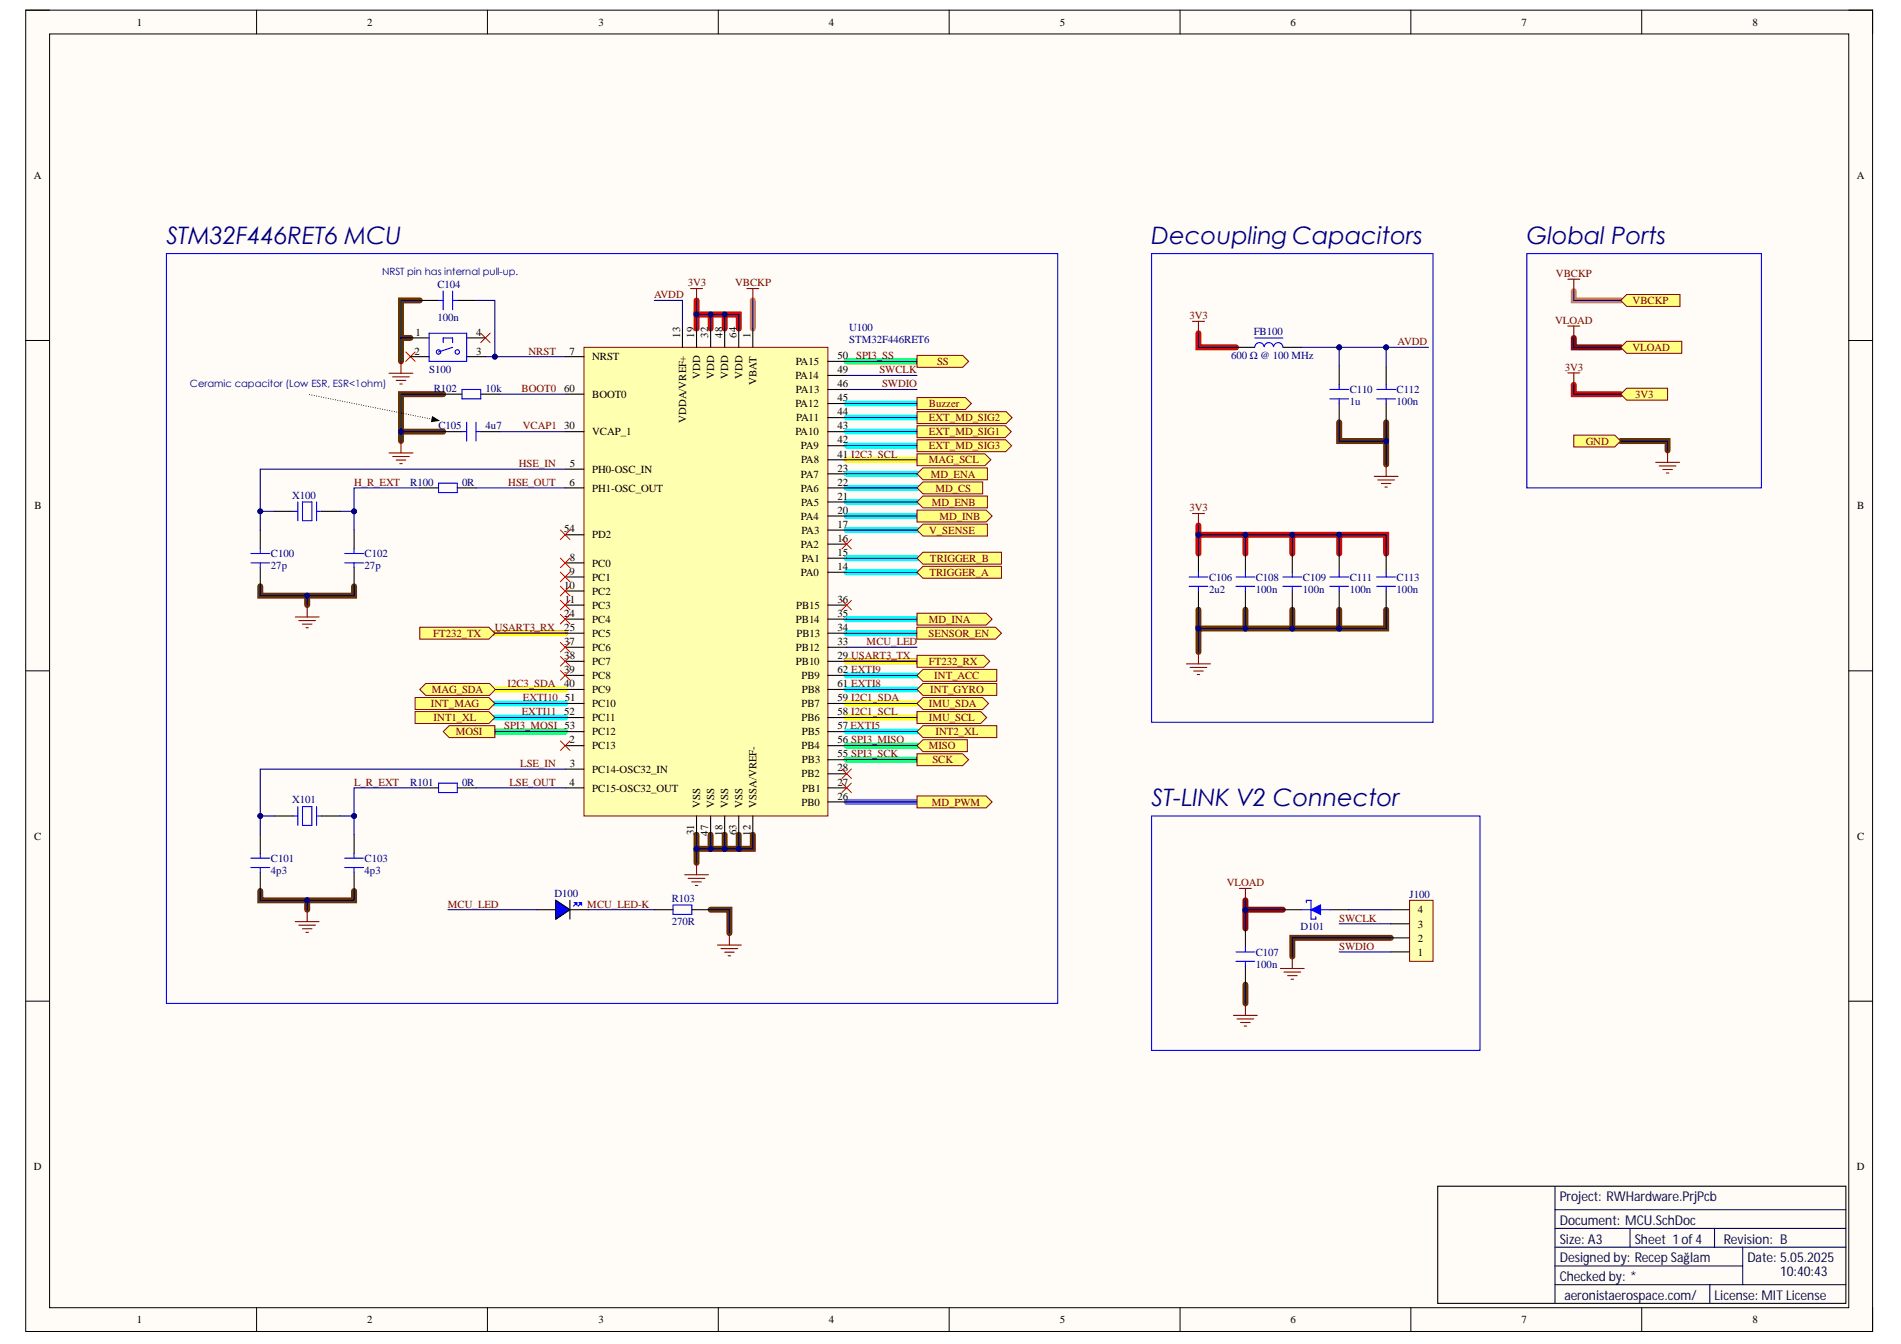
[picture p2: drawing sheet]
<svg xmlns="http://www.w3.org/2000/svg" width="297mm" height="210mm" viewBox="0 0 297 210" stroke-linecap="round" stroke-linejoin="round" font-family="sans-serif">
<path d="M4 1.6h288.6v206.4h-288.6z" fill-rule="evenodd" fill="#fffcf8"/>
<path d="M4 1.6h288.6v206.4h-288.6z" fill="none" stroke="#000" stroke-width=".16"/>
<path d="M7.7 5.3h281.2v198.9h-281.2z" fill-rule="evenodd" fill="#fffcf8"/>
<g fill="none" stroke="#000" stroke-width=".16">
<path d="M4 1.6h3.7M7.7 5.3h281.2v198.9h-281.2zM40.1 1.6v3.7M76.2 1.6v3.7M112.2 1.6v3.7M148.3 1.6v3.7M184.4 1.6v3.7M220.5 1.6v3.7M256.5 1.6v3.7M288.9 1.6h3.7v3.7M4 53.2h3.7M288.9 53.2h3.7"/>
<path d="M4 104.8h3.7M288.9 104.8h3.7M4 156.4h3.7M288.9 156.4h3.7M40.1 204.2v3.8M76.2 204.2v3.8M112.2 204.2v3.8M148.3 204.2v3.8M184.4 204.2v3.8M220.5 204.2v3.8M256.5 204.2v3.8M292.6 204.2v3.8"/>
</g>
<path d="M108.8 51.3v-2.2h6.6v2.2M108.8 46.9v2.2M111 49.1v2.2M113.2 49.1v2.2M187.3 52.1v2.1h5.8M245.9 60.1v1.5h7.3M187.3 86.5v-3h29.3v3M187.3 82.1v1.4M194.6 83.5v3M201.9 83.5v3M209.3 83.5v3" fill="none" stroke="#c00" stroke-width=".93"/>
<g fill="none" stroke="#633300" stroke-width=".93">
<path d="M62.7 52.8v3.6M65.6 46.9h-2.9v5.9h1.4M69.3 61.6h-6.6v5.8M69.3 67.4h-6.6v1.5M209.3 66v2.9h7.3M216.6 66v6.5M253.2 68.9h7.4v1.5M40.7 91.6v1.4h14.6v-1.4M48 93v1.5M187.3 95.2v3M194.6 95.2v3M201.9 95.2v3"/>
<path d="M209.3 95.2v3M216.6 95.2v3h-29.3v3.6M40.7 139.2v1.4h14.6v-1.4M108.8 130.4v2.2h6.6v-2.2M108.8 132.6v2.2M111 130.4v2.2M113.2 130.4v2.2M117.6 130.4v2.2h-2.2M48 140.6v1.5M111 142.1h3v3.6M194.6 153.8v2.9M217.3 146.5h-15.4v2.9"/>
</g>
<path d="M132.3 71.8h11M77.4 107.7h10.9M132.3 112.1h11M132.3 109.9h11" fill="none" stroke="#ff0" stroke-width=".93"/>
<path d="M117.6 46.9v4.4M245.9 45.5v1.4h7.3" fill="none" stroke="#e06666" stroke-width=".93"/>
<g fill="none" stroke="#0ff" stroke-width=".93">
<path d="M132.3 78.4h11M132.3 76.2h11M132.3 74h11M132.3 69.6h11M132.3 63h11M132.3 65.2h11M132.3 67.4h11M132.3 96.7h11M132.3 89.4h11M132.3 87.2h11M132.3 80.6h11M132.3 98.9h11"/>
<path d="M132.3 82.8h11M77.3 112.1h11M77.3 109.9h11M132.3 105.5h11M132.3 107.7h11M132.3 114.3h11"/>
</g>
<path d="M245.9 52.8v1.4h7.3M194.6 140.6v1.5h5.9M194.6 142.1v2.9" fill="none" stroke="#900" stroke-width=".93"/>
<path d="M77.3 98.9h11M132.3 103.3h11" fill="none" stroke="#f90" stroke-width=".93"/>
<path d="M132.3 56.4h11M77.3 114.3h11M132.3 116.5h11M132.3 118.7h11" fill="none" stroke="#0f0" stroke-width=".93"/>
<path d="M132.3 125.2h11" fill="none" stroke="#4a86e8" stroke-width=".93"/>
<path d="M91.2 54.2h38.2v73.2h-38.2z" fill-rule="evenodd" fill="#ffffb0"/>
<path d="M91.2 54.2h38.2v73.2h-38.2z" fill="none" stroke="#800000" stroke-width=".16"/>
<g fill="none" stroke="#000" stroke-width=".17">
<path d="M88.3 55.7h2.9M106.6 51.3v2.9M108.8 51.3v2.9M111 51.3v2.9M113.2 51.3v2.9M115.4 51.3v2.9M117.6 51.3v2.9M129.4 58.6h2.9M129.4 56.4h2.9M88.3 73.3h2.9M88.3 76.2h2.9M88.3 67.4h2.9"/>
<path d="M88.3 61.6h2.9M129.4 76.2h2.9M129.4 78.4h2.9M129.4 74h2.9M129.4 67.4h2.9M129.4 71.8h2.9M129.4 69.6h2.9M129.4 65.2h2.9M129.4 63h2.9M129.4 60.8h2.9M88.3 87.9h2.9M88.3 90.1h2.9"/>
<path d="M88.3 92.3h2.9M88.3 94.5h2.9M88.3 96.7h2.9M88.3 98.9h2.9M88.3 83.5h2.9M129.4 94.5h2.9M129.4 89.4h2.9M129.4 87.2h2.9M129.4 85h2.9M129.4 82.8h2.9M129.4 80.6h2.9M129.4 96.7h2.9"/>
<path d="M129.4 98.9h2.9M88.3 116.5h2.9M88.3 103.3h2.9M88.3 101.1h2.9M88.3 105.5h2.9M88.3 107.7h2.9M88.3 109.9h2.9M88.3 112.1h2.9M88.3 114.3h2.9M129.4 116.5h2.9M129.4 103.3h2.9M129.4 101.1h2.9"/>
<path d="M129.4 105.5h2.9M129.4 107.7h2.9M129.4 109.9h2.9M129.4 112.1h2.9M129.4 114.3h2.9M129.4 118.7h2.9M88.3 120.1h2.9M88.3 123h2.9M108.8 127.4v3M111 127.4v3M113.2 127.4v3M115.4 127.4v3"/>
<path d="M117.6 127.4v3M129.4 123h2.9M129.4 125.2h2.9M129.4 120.8h2.9M83.9 142.1h2.9M89 140.6v2.9"/>
</g>
<g fill="none" stroke="#800000" stroke-width=".17">
<path d="M60.8 58.3h3.7M61.4 58.9h2.6M61.9 59.4h1.5M62.5 60h.3M62.7 56.4v1.9M107.9 45.1h1.9M108.8 45.1v1.8M186.3 50.2h1.9M187.3 50.2v1.9M60.8 70.7h3.7M61.4 71.3h2.6M61.9 71.9h1.5"/>
<path d="M62.5 72.4h.3M62.7 68.9v1.8M46.1 96.4h3.8M46.7 96.9h2.6M47.3 97.5h1.4M47.8 98h.4M48 94.5v1.9M186.3 80.2h1.9M187.3 80.2v1.9M185.4 103.7h3.7M186 104.2h2.6M186.5 104.8h1.5"/>
<path d="M187.1 105.3h.4M187.3 101.8v1.9M107 136.6h3.7M107.5 137.2h2.6M108.1 137.7h1.5M108.7 138.3h.3M108.8 134.8v1.8"/>
</g>
<path d="M63.4 55l1.5 1.4M64.9 55l-1.5 1.4M75.1 52l1.5 1.5M76.6 52l-1.5 1.5" fill="none" stroke="#f00" stroke-width=".16"/>
<path d="M179.9 39.6h44v73.2h-44z" fill="none" stroke="#00f" stroke-width=".17"/>
<path d="M86.8 140.6l2.2 1.5-2.2 1.4z" fill="#00f"/>
<path d="M86.8 140.6l2.2 1.5-2.2 1.4z" fill="none" stroke="#00f" stroke-width=".17"/>
<path d="M86.8 140.6l2.2 1.5-2.2 1.4zM89 142.1h3" fill="none" stroke="#000" stroke-width=".17"/>
<path d="M89.8 141h.4v.3z" fill="#00f"/>
<path d="M89.8 141h.4v.3zM90 141.2l-.4 .3" fill="none" stroke="#00f" stroke-width=".17"/>
<path d="M90.5 141h.4v.3z" fill="#00f"/>
<g fill="none" stroke="#00f" stroke-width=".17">
<path d="M26 39.6h139.3v117.1h-139.3zM67.1 52h5.8v4.4h-5.8zM68.9 55a.35 .35 0 0 0-.5-.4 .35 .35 0 0 0-.1 .6 .35 .35 0 0 0 .6-.1M69.3 53.5v-.7h1.4v.7M70.7 54.2l-2.2 .8M71.8 55a.35 .35 0 0 0-.4-.4 .35 .35 0 0 0-.2 .6 .35 .35 0 0 0 .6-.1M45.8 79.9h.7M46.5 78.4v2.9M47.3 78.4h1.4v2.9h-1.4zM49.5 79.9h.7M49.5 78.4v2.9M72.2 67.4h.7"/>
<path d="M72.9 66v2.9M74.4 66v2.9M74.4 67.4h.7M207.8 62.3h2.9M207.8 60.8h2.9M209.3 60.1v.7M209.3 62.3v.7M185.8 91.6h2.9M185.8 90.1h2.9M187.3 89.4v.7M187.3 91.6v.7M45.8 127.4h.7"/>
<path d="M46.5 126v2.9M47.3 126h1.4v2.9h-1.4zM49.5 126v2.9M49.5 127.4h.7M179.9 127.4h51.3v36.6h-51.3zM90.5 141h.4v.3zM90.7 141.2l-.4 .3"/>
</g>
<g fill="none" stroke="#800000" stroke-width=".17">
<path d="M116.7 45.1h1.9M117.6 45.1v1.8M214.7 74.4h3.8M215.3 75h2.6M215.8 75.5h1.5M216.4 76.1h.4M216.6 72.5v1.9M193.7 138.8h1.8M194.6 138.8v1.8M46.1 143.9h3.8M46.7 144.5h2.6M47.3 145.1h1.4"/>
<path d="M47.8 145.6h.4M48 142.1v1.8M112.1 147.6h3.7M112.7 148.2h2.6M113.2 148.7h1.5M113.8 149.3h.4M114 145.7v1.9M192.7 158.6h3.8M193.3 159.1h2.6M193.9 159.7h1.4M194.6 156.7v1.9M194.4 160.3h.4"/>
</g>
<g fill="none" stroke="#000" stroke-width=".17">
<path d="M64.1 52.8h3M64.1 55.7h3M72.9 52.8h3M72.9 55.7h3M209.3 57.2v2.9M42.9 79.9h2.9M48.4 61.6h.1M48.7 61.7h.1M49.1 61.8h.1M49.5 61.9h.1M49.8 61.9h.1M50.2 79.9h2.9"/>
<path d="M50.2 62h.1M50.6 62.1h.1M50.9 62.1h.1M51.3 62.2h.1M51.7 62.3h.1M52 62.4h.1M52.4 62.4h.1M52.8 62.5h.1M53.1 62.6h.1M53.5 62.7h.1M53.9 62.7h.1M54.3 62.8h.1"/>
<path d="M54.6 62.9h.1M55 63h.1M55.4 63h.1M55.7 63.1h.1M56.1 63.2h.1M56.5 63.3h.1M56.8 63.3h.1M57.2 63.4h.1M57.6 63.5h.1M57.9 63.6h.1M58.3 63.6h.1M58.7 63.7h.1"/>
<path d="M59 63.8h.1M59.4 63.8h.1M59.8 63.9h.1M60.1 64h.1M60.5 64.1h.1M60.9 64.1h.1M61.2 64.2h.1M61.6 64.3h.1M62 64.4h.1M62.3 64.4h.1M62.7 64.5h.1M63.1 64.6h.1"/>
<path d="M63.5 64.7h.1M63.8 64.7h.1M64.2 64.8h.1M64.6 64.9h.1M64.9 65h.1M65.3 65h.1M65.7 65.1h.1M66 65.2h.1M66.4 65.2h.1M66.8 65.3h.1M67.1 65.4h.1M67.5 65.5h.1"/>
<path d="M67.6 65.1l.9 .6-1.1 .1zM67.9 65.5h.1M68.2 65.6h.1M69.3 67.4h2.9M75.1 67.4h3M209.3 63v3M187.3 86.5v2.9M187.3 92.3v2.9M42.9 127.4h2.9M50.2 127.4h2.9"/>
</g>
<path d="M67.6 65.1l.9 .6-1.1 .1z" fill="#000"/>
<path d="M220.3 140.6h3.6v9.5h-3.6z" fill-rule="evenodd" fill="#ffffb0"/>
<path d="M220.3 140.6h3.6v9.5h-3.6z" fill="none" stroke="#800000" stroke-width=".16"/>
<path d="M217.3 148.7h3M217.3 146.5h3M217.3 144.3h3M217.3 142.1h3" fill="none" stroke="#000" stroke-width=".17"/>
<path d="M245 58.2h1.8M245.9 58.2v1.9" fill="none" stroke="#800000" stroke-width=".17"/>
<path d="M253.2 61.6l1-1h6.4v1.9h-6.4z" fill-rule="evenodd" fill="#ffff80"/>
<path d="M253.2 61.6l1-1h6.4v1.9h-6.4z" fill="none" stroke="#800000" stroke-width=".16"/>
<path d="M245.9 68h6.4l.9 .9-.9 .9h-6.4z" fill-rule="evenodd" fill="#ffff80"/>
<path d="M245.9 68h6.4l.9 .9-.9 .9h-6.4z" fill="none" stroke="#800000" stroke-width=".16"/>
<path d="M258.7 72.2h3.7M259.3 72.8h2.6M259.8 73.3h1.5M260.4 73.9h.4M260.6 70.4v1.8" fill="none" stroke="#800000" stroke-width=".17"/>
<path d="M143.3 55.5h7.1l.9 .9-.9 1h-7.1z" fill-rule="evenodd" fill="#ffff80"/>
<path d="M143.3 55.5h7.1l.9 .9-.9 1h-7.1z" fill="none" stroke="#800000" stroke-width=".16"/>
<path d="M143.3 117.7h7.1l.9 1-.9 .9h-7.1z" fill-rule="evenodd" fill="#ffff80"/>
<path d="M143.3 117.7h7.1l.9 1-.9 .9h-7.1z" fill="none" stroke="#800000" stroke-width=".16"/>
<path d="M143.3 70.9h10.6l.9 .9-.9 .9h-10.6z" fill-rule="evenodd" fill="#ffff80"/>
<path d="M143.3 70.9h10.6l.9 .9-.9 .9h-10.6z" fill="none" stroke="#800000" stroke-width=".16"/>
<path d="M143.3 102.4h10.4l1 .9-1 .9h-10.4z" fill-rule="evenodd" fill="#ffff80"/>
<path d="M143.3 102.4h10.4l1 .9-1 .9h-10.4z" fill="none" stroke="#800000" stroke-width=".16"/>
<path d="M65.6 98h10.8l.9 .9-.9 .9h-10.8z" fill-rule="evenodd" fill="#ffff80"/>
<path d="M65.6 98h10.8l.9 .9-.9 .9h-10.8z" fill="none" stroke="#800000" stroke-width=".16"/>
<path d="M245 43.6h1.8M245.9 43.6v1.9" fill="none" stroke="#800000" stroke-width=".17"/>
<path d="M253.2 46.9l1-.9h8.3v1.9h-8.3z" fill-rule="evenodd" fill="#ffff80"/>
<path d="M253.2 46.9l1-.9h8.3v1.9h-8.3z" fill="none" stroke="#800000" stroke-width=".16"/>
<path d="M143.3 109.9l.9-1h9.3l1 1-1 .9h-9.3z" fill-rule="evenodd" fill="#ffff80"/>
<path d="M143.3 109.9l.9-1h9.3l1 1-1 .9h-9.3z" fill="none" stroke="#800000" stroke-width=".16"/>
<path d="M143.3 111.1h9.9l1 1-1 .9h-9.9z" fill-rule="evenodd" fill="#ffff80"/>
<path d="M143.3 111.1h9.9l1 1-1 .9h-9.9z" fill="none" stroke="#800000" stroke-width=".16"/>
<path d="M144.2 106.7h11.5v1.9h-11.5l-.9-.9z" fill-rule="evenodd" fill="#ffff80"/>
<path d="M144.2 106.7h11.5v1.9h-11.5l-.9-.9z" fill="none" stroke="#800000" stroke-width=".16"/>
<path d="M144.2 104.5h11.5v1.9h-11.5l-.9-.9z" fill-rule="evenodd" fill="#ffff80"/>
<path d="M144.2 104.5h11.5v1.9h-11.5l-.9-.9z" fill="none" stroke="#800000" stroke-width=".16"/>
<path d="M64.9 108.9h11.5l.9 1-.9 .9h-11.5z" fill-rule="evenodd" fill="#ffff80"/>
<path d="M64.9 108.9h11.5l.9 1-.9 .9h-11.5z" fill="none" stroke="#800000" stroke-width=".16"/>
<path d="M66.5 106.7h10l.9 1-.9 .9h-10l-.9-.9z" fill-rule="evenodd" fill="#ffff80"/>
<path d="M66.5 106.7h10l.9 1-.9 .9h-10l-.9-.9z" fill="none" stroke="#800000" stroke-width=".16"/>
<path d="M143.3 87.2l.9-.9h12.3v1.8h-12.3z" fill-rule="evenodd" fill="#ffff80"/>
<path d="M143.3 87.2l.9-.9h12.3v1.8h-12.3z" fill="none" stroke="#800000" stroke-width=".16"/>
<path d="M200.5 142.1h2.9M207.8 142.1h2.9" fill="none" stroke="#000" stroke-width=".17"/>
<path d="M203.4 142.1h1.5M204.1 141v-.4h.8v2.9h.7v-.3M206.3 142.1h1.5" fill="none" stroke="#00f" stroke-width=".17"/>
<path d="M204.8 142.1l1.5-.8v1.5z" fill="#00f"/>
<g fill="none" stroke="#00f" stroke-width=".17">
<path d="M238.6 39.6h36.6v36.6h-36.6zM68.5 46.9h.8M69.3 45.5v2.9M70.7 45.5v2.9M70.7 46.9h.8M196.1 52.8h4.4M196.1 54.1a.73 .73 0 0 1 .7-.6 .73 .73 0 0 1 .7 .6M197.5 54.1a.73 .73 0 0 1 .8-.6 .73 .73 0 0 1 .7 .6 .74 .74 0 0 1 .7-.6 .74 .74 0 0 1 .8 .6M68.5 75.5h3v1.4h-3zM72.2 60.8h2.9v1.5h-2.9zM215.1 62.3h3M215.1 60.8h3"/>
<path d="M216.6 60.1v.7M216.6 62.3v.7M39.2 87.9h2.9M39.2 86.4h2.9M40.7 85.7v.7M40.7 87.9v.7M53.9 87.9h2.9M53.9 86.4h2.9M55.3 85.7v.7M55.3 87.9v.7M193.1 91.6h3M193.1 90.1h3"/>
<path d="M194.6 89.4v.7M194.6 91.6v.7M200.5 91.6h2.9M200.5 90.1h2.9M201.9 89.4v.7M201.9 91.6v.7M207.8 91.6h2.9M207.8 90.1h2.9M209.3 89.4v.7M209.3 91.6v.7M215.1 91.6h3M215.1 90.1h3"/>
<path d="M216.6 89.4v.7M216.6 91.6v.7M39.2 135.5h2.9M39.2 134h2.9M40.7 133.3v.7M40.7 135.5v.7M53.9 135.5h2.9M53.9 134h2.9M55.3 133.3v.7M55.3 135.5v.7M68.5 122.3h3v1.5h-3zM105.2 141.3h2.9v1.5h-2.9z"/>
<path d="M193.1 150.1h3M193.1 148.7h3M194.6 147.9v.8M194.6 150.1v.8M204.8 142.1l1.5-.8v1.5z"/>
</g>
<g fill="none" stroke="#000" stroke-width=".17">
<path d="M65.6 46.9h2.9M71.5 46.9h2.9M193.1 54.2h3M200.5 54.2h2.9M216.6 57.2v2.9M65.6 76.2h2.9M69.3 61.6h2.9M71.5 76.2h2.9M75.1 61.6h3M216.6 63v3M40.7 82.8v2.9M40.7 88.6v3"/>
<path d="M55.3 82.8v2.9M55.3 88.6v3M194.6 86.5v2.9M194.6 92.3v2.9M201.9 86.5v2.9M201.9 92.3v2.9M209.3 86.5v2.9M209.3 92.3v2.9M216.6 86.5v2.9M216.6 92.3v2.9M40.7 130.4v2.9M40.7 136.2v3"/>
<path d="M55.3 130.4v2.9M55.3 136.2v3M65.6 123h2.9M71.5 123h2.9M102.2 142.1h3M108.1 142.1h2.9M194.6 145v2.9M194.6 150.9v2.9M224.6 185.3h63.8v18.3h-63.8z"/>
</g>
<path d="M243 185.3v18.3M243 188.9h45.4M243 191.9h45.4M243 194.8h45.4M243 197.7h29.3M254.7 191.9v2.9M267.9 191.9v2.9M272.3 194.8v5.8M243 200.6h45.4M267.2 200.6v3" fill="none" stroke="#030d42" stroke-width=".17"/>
<path d="M200.1 151.3h3.7M200.6 151.8h2.6M201.2 152.4h1.5M201.7 152.9h.4M201.9 149.4v1.9" fill="none" stroke="#800000" stroke-width=".17"/>
<path d="M143.3 95.8h10.8l.9 .9-.9 .9h-10.8z" fill-rule="evenodd" fill="#ffff80"/>
<path d="M143.3 95.8h10.8l.9 .9-.9 .9h-10.8z" fill="none" stroke="#800000" stroke-width=".16"/>
<path d="M143.3 89.4l.9-1h12.3v1.9h-12.3z" fill-rule="evenodd" fill="#ffff80"/>
<path d="M143.3 89.4l.9-1h12.3v1.9h-12.3z" fill="none" stroke="#800000" stroke-width=".16"/>
<path d="M245 50.9h1.8M245.9 50.9v1.9" fill="none" stroke="#800000" stroke-width=".17"/>
<path d="M254.2 53.3h8.6v1.9h-8.6l-1-1z" fill-rule="evenodd" fill="#ffff80"/>
<path d="M254.2 53.3h8.6v1.9h-8.6l-1-1z" fill="none" stroke="#800000" stroke-width=".16"/>
<path d="M143.3 116.5l.9-1h6.9v1.9h-6.9z" fill-rule="evenodd" fill="#ffff80"/>
<path d="M143.3 116.5l.9-1h6.9v1.9h-6.9z" fill="none" stroke="#800000" stroke-width=".16"/>
<path d="M69.3 114.3l.9-1h7.1v1.9h-7.1z" fill-rule="evenodd" fill="#ffff80"/>
<path d="M69.3 114.3l.9-1h7.1v1.9h-7.1z" fill="none" stroke="#800000" stroke-width=".16"/>
<path d="M143.3 74l.9-.9h10.1v1.8h-10.1z" fill-rule="evenodd" fill="#ffff80"/>
<path d="M143.3 74l.9-.9h10.1v1.8h-10.1z" fill="none" stroke="#800000" stroke-width=".16"/>
<path d="M143.3 78.4l.9-.9h10.1v1.8h-10.1z" fill-rule="evenodd" fill="#ffff80"/>
<path d="M143.3 78.4l.9-.9h10.1v1.8h-10.1z" fill="none" stroke="#800000" stroke-width=".16"/>
<path d="M143.3 124.3h10.8l.9 .9-.9 1h-10.8z" fill-rule="evenodd" fill="#ffff80"/>
<path d="M143.3 124.3h10.8l.9 .9-.9 1h-10.8z" fill="none" stroke="#800000" stroke-width=".16"/>
<path d="M143.3 79.7h10.8l.9 .9-.9 .9h-10.8z" fill-rule="evenodd" fill="#ffff80"/>
<path d="M143.3 79.7h10.8l.9 .9-.9 .9h-10.8z" fill="none" stroke="#800000" stroke-width=".16"/>
<path d="M143.3 76.2l.9-.9h9.3v1.8h-9.3z" fill-rule="evenodd" fill="#ffff80"/>
<path d="M143.3 76.2l.9-.9h9.3v1.8h-9.3z" fill="none" stroke="#800000" stroke-width=".16"/>
<path d="M143.3 82.8l.9-.9h10.1v1.8h-10.1z" fill-rule="evenodd" fill="#ffff80"/>
<path d="M143.3 82.8l.9-.9h10.1v1.8h-10.1z" fill="none" stroke="#800000" stroke-width=".16"/>
<path d="M64.9 111.1h11.5l.9 1-.9 .9h-11.5z" fill-rule="evenodd" fill="#ffff80"/>
<path d="M64.9 111.1h11.5l.9 1-.9 .9h-11.5z" fill="none" stroke="#800000" stroke-width=".16"/>
<path d="M143.3 114.3l.9-1h11.5v1.9h-11.5z" fill-rule="evenodd" fill="#ffff80"/>
<path d="M143.3 114.3l.9-1h11.5v1.9h-11.5z" fill="none" stroke="#800000" stroke-width=".16"/>
<path d="M143.3 66.5h13.8l.9 .9-.9 .9h-13.8z" fill-rule="evenodd" fill="#ffff80"/>
<path d="M143.3 66.5h13.8l.9 .9-.9 .9h-13.8z" fill="none" stroke="#800000" stroke-width=".16"/>
<path d="M143.3 64.3h13.9l.9 .9-.9 1h-13.9z" fill-rule="evenodd" fill="#ffff80"/>
<path d="M143.3 64.3h13.9l.9 .9-.9 1h-13.9z" fill="none" stroke="#800000" stroke-width=".16"/>
<path d="M143.3 68.7h13.8l1 .9-1 .9h-13.8z" fill-rule="evenodd" fill="#ffff80"/>
<path d="M143.3 68.7h13.8l1 .9-1 .9h-13.8z" fill="none" stroke="#800000" stroke-width=".16"/>
<path d="M143.3 62.1h7.6l.9 .9-.9 1h-7.6z" fill-rule="evenodd" fill="#ffff80"/>
<path d="M143.3 62.1h7.6l.9 .9-.9 1h-7.6z" fill="none" stroke="#800000" stroke-width=".16"/>
<path d="M143.3 98h12.3l.9 .9-.9 .9h-12.3z" fill-rule="evenodd" fill="#ffff80"/>
<path d="M143.3 98h12.3l.9 .9-.9 .9h-12.3z" fill="none" stroke="#800000" stroke-width=".16"/>
<path d="M102.2 46.9h4.4v4.4M187.3 52.1v2.1h5.8M209.3 66v2.9h7.3" fill="none" stroke="#000080" stroke-width=".17"/>
<circle cx="216.6" cy="68.9" r=".37" fill="#000080"/>
<circle cx="216.6" cy="68.9" r=".37" fill="none" stroke="#000080" stroke-width=".16"/>
<path d="M69.3 61.6h-6.6v5.8" fill="none" stroke="#000080" stroke-width=".17"/>
<circle cx="62.7" cy="67.4" r=".37" fill="#000080"/>
<circle cx="62.7" cy="67.4" r=".37" fill="none" stroke="#000080" stroke-width=".16"/>
<path d="M111 49.1v2.2" fill="none" stroke="#000080" stroke-width=".17"/>
<circle cx="111" cy="49.1" r=".37" fill="#000080"/>
<circle cx="111" cy="49.1" r=".37" fill="none" stroke="#000080" stroke-width=".16"/>
<path d="M113.2 49.1v2.2" fill="none" stroke="#000080" stroke-width=".17"/>
<circle cx="113.2" cy="49.1" r=".37" fill="#000080"/>
<circle cx="113.2" cy="49.1" r=".37" fill="none" stroke="#000080" stroke-width=".16"/>
<path d="M69.3 67.4h-6.6v1.5" fill="none" stroke="#000080" stroke-width=".17"/>
<circle cx="62.7" cy="67.4" r=".37" fill="#000080"/>
<circle cx="62.7" cy="67.4" r=".37" fill="none" stroke="#000080" stroke-width=".16"/>
<path d="M40.7 79.9v2.9" fill="none" stroke="#000080" stroke-width=".17"/>
<circle cx="40.7" cy="79.9" r=".37" fill="#000080"/>
<circle cx="40.7" cy="79.9" r=".37" fill="none" stroke="#000080" stroke-width=".16"/>
<path d="M55.3 79.9v2.9" fill="none" stroke="#000080" stroke-width=".17"/>
<circle cx="55.3" cy="79.9" r=".37" fill="#000080"/>
<circle cx="55.3" cy="79.9" r=".37" fill="none" stroke="#000080" stroke-width=".16"/>
<path d="M48 93v1.5" fill="none" stroke="#000080" stroke-width=".17"/>
<circle cx="48" cy="93" r=".37" fill="#000080"/>
<circle cx="48" cy="93" r=".37" fill="none" stroke="#000080" stroke-width=".16"/>
<path d="M88.3 73.3h-47.6v6.6h2.2" fill="none" stroke="#000080" stroke-width=".17"/>
<circle cx="40.7" cy="79.9" r=".37" fill="#000080"/>
<circle cx="40.7" cy="79.9" r=".37" fill="none" stroke="#000080" stroke-width=".16"/>
<path d="M65.6 76.2h-10.3v3.7h-2.2" fill="none" stroke="#000080" stroke-width=".17"/>
<circle cx="55.3" cy="79.9" r=".37" fill="#000080"/>
<circle cx="55.3" cy="79.9" r=".37" fill="none" stroke="#000080" stroke-width=".16"/>
<path d="M132.3 58.6h11M132.3 60.8h11M65.6 123h-10.3v4.4h-2.2M74.4 123h13.9M70 142.1h13.9M92 142.1h10.2M111 142.1h3v3.6" fill="none" stroke="#000080" stroke-width=".17"/>
<circle cx="55.3" cy="127.4" r=".37" fill="#000080"/>
<circle cx="55.3" cy="127.4" r=".37" fill="none" stroke="#000080" stroke-width=".16"/>
<path d="M88.3 120.1h-47.6v7.3h2.2" fill="none" stroke="#000080" stroke-width=".17"/>
<circle cx="40.7" cy="127.4" r=".37" fill="#000080"/>
<circle cx="40.7" cy="127.4" r=".37" fill="none" stroke="#000080" stroke-width=".16"/>
<path d="M40.7 127.4v3" fill="none" stroke="#000080" stroke-width=".17"/>
<circle cx="40.7" cy="127.4" r=".37" fill="#000080"/>
<circle cx="40.7" cy="127.4" r=".37" fill="none" stroke="#000080" stroke-width=".16"/>
<path d="M55.3 127.4v3" fill="none" stroke="#000080" stroke-width=".17"/>
<circle cx="55.3" cy="127.4" r=".37" fill="#000080"/>
<circle cx="55.3" cy="127.4" r=".37" fill="none" stroke="#000080" stroke-width=".16"/>
<path d="M48 140.6v1.5" fill="none" stroke="#000080" stroke-width=".17"/>
<circle cx="48" cy="140.6" r=".37" fill="#000080"/>
<circle cx="48" cy="140.6" r=".37" fill="none" stroke="#000080" stroke-width=".16"/>
<path d="M194.6 95.2v3" fill="none" stroke="#000080" stroke-width=".17"/>
<circle cx="194.6" cy="98.2" r=".37" fill="#000080"/>
<circle cx="194.6" cy="98.2" r=".37" fill="none" stroke="#000080" stroke-width=".16"/>
<path d="M194.6 83.5v3" fill="none" stroke="#000080" stroke-width=".17"/>
<circle cx="194.6" cy="83.5" r=".37" fill="#000080"/>
<circle cx="194.6" cy="83.5" r=".37" fill="none" stroke="#000080" stroke-width=".16"/>
<path d="M201.9 95.2v3" fill="none" stroke="#000080" stroke-width=".17"/>
<circle cx="201.9" cy="98.2" r=".37" fill="#000080"/>
<circle cx="201.9" cy="98.2" r=".37" fill="none" stroke="#000080" stroke-width=".16"/>
<path d="M201.9 83.5v3" fill="none" stroke="#000080" stroke-width=".17"/>
<circle cx="201.9" cy="83.5" r=".37" fill="#000080"/>
<circle cx="201.9" cy="83.5" r=".37" fill="none" stroke="#000080" stroke-width=".16"/>
<path d="M209.3 95.2v3" fill="none" stroke="#000080" stroke-width=".17"/>
<circle cx="209.3" cy="98.2" r=".37" fill="#000080"/>
<circle cx="209.3" cy="98.2" r=".37" fill="none" stroke="#000080" stroke-width=".16"/>
<path d="M209.3 83.5v3" fill="none" stroke="#000080" stroke-width=".17"/>
<circle cx="209.3" cy="83.5" r=".37" fill="#000080"/>
<circle cx="209.3" cy="83.5" r=".37" fill="none" stroke="#000080" stroke-width=".16"/>
<path d="M187.3 95.2v3" fill="none" stroke="#000080" stroke-width=".17"/>
<circle cx="187.3" cy="98.2" r=".37" fill="#000080"/>
<circle cx="187.3" cy="98.2" r=".37" fill="none" stroke="#000080" stroke-width=".16"/>
<path d="M187.3 82.1v1.4" fill="none" stroke="#000080" stroke-width=".17"/>
<circle cx="187.3" cy="83.5" r=".37" fill="#000080"/>
<circle cx="187.3" cy="83.5" r=".37" fill="none" stroke="#000080" stroke-width=".16"/>
<path d="M108.8 132.6v2.2" fill="none" stroke="#000080" stroke-width=".17"/>
<circle cx="108.8" cy="132.6" r=".37" fill="#000080"/>
<circle cx="108.8" cy="132.6" r=".37" fill="none" stroke="#000080" stroke-width=".16"/>
<path d="M111 130.4v2.2" fill="none" stroke="#000080" stroke-width=".17"/>
<circle cx="111" cy="132.6" r=".37" fill="#000080"/>
<circle cx="111" cy="132.6" r=".37" fill="none" stroke="#000080" stroke-width=".16"/>
<path d="M113.2 130.4v2.2" fill="none" stroke="#000080" stroke-width=".17"/>
<circle cx="113.2" cy="132.6" r=".37" fill="#000080"/>
<circle cx="113.2" cy="132.6" r=".37" fill="none" stroke="#000080" stroke-width=".16"/>
<path d="M117.6 130.4v2.2h-2.2" fill="none" stroke="#000080" stroke-width=".17"/>
<circle cx="115.4" cy="132.6" r=".37" fill="#000080"/>
<circle cx="115.4" cy="132.6" r=".37" fill="none" stroke="#000080" stroke-width=".16"/>
<path d="M62.7 52.8v3.6M65.6 46.9h-2.9v5.9h1.4M75.9 55.7h12.4M132.3 112.1h11M132.3 109.9h11" fill="none" stroke="#000080" stroke-width=".17"/>
<circle cx="77.3" cy="55.7" r=".37" fill="#000080"/>
<circle cx="77.3" cy="55.7" r=".37" fill="none" stroke="#000080" stroke-width=".16"/>
<path d="M216.6 95.2v3h-29.3v3.6" fill="none" stroke="#000080" stroke-width=".17"/>
<circle cx="187.3" cy="98.2" r=".37" fill="#000080"/>
<circle cx="187.3" cy="98.2" r=".37" fill="none" stroke="#000080" stroke-width=".16"/>
<circle cx="194.6" cy="98.2" r=".37" fill="#000080"/>
<circle cx="194.6" cy="98.2" r=".37" fill="none" stroke="#000080" stroke-width=".16"/>
<circle cx="201.9" cy="98.2" r=".37" fill="#000080"/>
<circle cx="201.9" cy="98.2" r=".37" fill="none" stroke="#000080" stroke-width=".16"/>
<circle cx="209.3" cy="98.2" r=".37" fill="#000080"/>
<circle cx="209.3" cy="98.2" r=".37" fill="none" stroke="#000080" stroke-width=".16"/>
<path d="M187.3 86.5v-3h29.3v3" fill="none" stroke="#000080" stroke-width=".17"/>
<circle cx="187.3" cy="83.5" r=".37" fill="#000080"/>
<circle cx="187.3" cy="83.5" r=".37" fill="none" stroke="#000080" stroke-width=".16"/>
<circle cx="194.6" cy="83.5" r=".37" fill="#000080"/>
<circle cx="194.6" cy="83.5" r=".37" fill="none" stroke="#000080" stroke-width=".16"/>
<circle cx="201.9" cy="83.5" r=".37" fill="#000080"/>
<circle cx="201.9" cy="83.5" r=".37" fill="none" stroke="#000080" stroke-width=".16"/>
<circle cx="209.3" cy="83.5" r=".37" fill="#000080"/>
<circle cx="209.3" cy="83.5" r=".37" fill="none" stroke="#000080" stroke-width=".16"/>
<path d="M216.6 66v6.5" fill="none" stroke="#000080" stroke-width=".17"/>
<circle cx="216.6" cy="68.9" r=".37" fill="#000080"/>
<circle cx="216.6" cy="68.9" r=".37" fill="none" stroke="#000080" stroke-width=".16"/>
<path d="M40.7 139.2v1.4h14.6v-1.4" fill="none" stroke="#000080" stroke-width=".17"/>
<circle cx="48" cy="140.6" r=".37" fill="#000080"/>
<circle cx="48" cy="140.6" r=".37" fill="none" stroke="#000080" stroke-width=".16"/>
<path d="M40.7 91.6v1.4h14.6v-1.4" fill="none" stroke="#000080" stroke-width=".17"/>
<circle cx="48" cy="93" r=".37" fill="#000080"/>
<circle cx="48" cy="93" r=".37" fill="none" stroke="#000080" stroke-width=".16"/>
<path d="M108.8 130.4v2.2h6.6v-2.2" fill="none" stroke="#000080" stroke-width=".17"/>
<circle cx="108.8" cy="132.6" r=".37" fill="#000080"/>
<circle cx="108.8" cy="132.6" r=".37" fill="none" stroke="#000080" stroke-width=".16"/>
<circle cx="111" cy="132.6" r=".37" fill="#000080"/>
<circle cx="111" cy="132.6" r=".37" fill="none" stroke="#000080" stroke-width=".16"/>
<circle cx="113.2" cy="132.6" r=".37" fill="#000080"/>
<circle cx="113.2" cy="132.6" r=".37" fill="none" stroke="#000080" stroke-width=".16"/>
<circle cx="115.4" cy="132.6" r=".37" fill="#000080"/>
<circle cx="115.4" cy="132.6" r=".37" fill="none" stroke="#000080" stroke-width=".16"/>
<path d="M74.4 46.9h2.9v8.8" fill="none" stroke="#000080" stroke-width=".17"/>
<circle cx="77.3" cy="55.7" r=".37" fill="#000080"/>
<circle cx="77.3" cy="55.7" r=".37" fill="none" stroke="#000080" stroke-width=".16"/>
<path d="M108.8 46.9v2.2M117.6 46.9v4.4M74.4 76.2h13.9M78.1 67.4h10.2M78.1 61.6h10.2M132.3 71.8h11M245.9 60.1v1.5h7.3M253.2 68.9h7.4v1.5M209.3 144.3h8M209.3 148.7h8M210.7 142.1h6.6" fill="none" stroke="#000080" stroke-width=".17"/>
<circle cx="108.8" cy="49.1" r=".37" fill="#000080"/>
<circle cx="108.8" cy="49.1" r=".37" fill="none" stroke="#000080" stroke-width=".16"/>
<path d="M108.8 51.3v-2.2h6.6v2.2" fill="none" stroke="#000080" stroke-width=".17"/>
<circle cx="108.8" cy="49.1" r=".37" fill="#000080"/>
<circle cx="108.8" cy="49.1" r=".37" fill="none" stroke="#000080" stroke-width=".16"/>
<circle cx="111" cy="49.1" r=".37" fill="#000080"/>
<circle cx="111" cy="49.1" r=".37" fill="none" stroke="#000080" stroke-width=".16"/>
<circle cx="113.2" cy="49.1" r=".37" fill="#000080"/>
<circle cx="113.2" cy="49.1" r=".37" fill="none" stroke="#000080" stroke-width=".16"/>
<path d="M203.4 54.2h19.8" fill="none" stroke="#000080" stroke-width=".17"/>
<circle cx="216.6" cy="54.2" r=".38" fill="#000080"/>
<circle cx="216.6" cy="54.2" r=".38" fill="none" stroke="#000080" stroke-width=".16"/>
<circle cx="209.3" cy="54.2" r=".37" fill="#000080"/>
<circle cx="209.3" cy="54.2" r=".37" fill="none" stroke="#000080" stroke-width=".16"/>
<path d="M209.3 54.2v3" fill="none" stroke="#000080" stroke-width=".17"/>
<circle cx="209.3" cy="54.2" r=".37" fill="#000080"/>
<circle cx="209.3" cy="54.2" r=".37" fill="none" stroke="#000080" stroke-width=".16"/>
<path d="M216.6 54.2v3" fill="none" stroke="#000080" stroke-width=".17"/>
<circle cx="216.6" cy="54.2" r=".38" fill="#000080"/>
<circle cx="216.6" cy="54.2" r=".38" fill="none" stroke="#000080" stroke-width=".16"/>
<path d="M245.9 45.5v1.4h7.3M77.3 112.1h11M77.4 107.7h10.9M194.6 142.1v2.9M194.6 153.8v2.9M217.3 146.5h-15.4v2.9" fill="none" stroke="#000080" stroke-width=".17"/>
<circle cx="194.6" cy="142.1" r=".37" fill="#000080"/>
<circle cx="194.6" cy="142.1" r=".37" fill="none" stroke="#000080" stroke-width=".16"/>
<path d="M194.6 140.6v1.5h5.9" fill="none" stroke="#000080" stroke-width=".17"/>
<circle cx="194.6" cy="142.1" r=".37" fill="#000080"/>
<circle cx="194.6" cy="142.1" r=".37" fill="none" stroke="#000080" stroke-width=".16"/>
<g fill="none" stroke="#000080" stroke-width=".17">
<path d="M132.3 56.4h11M245.9 52.8v1.4h7.3M132.3 78.4h11M132.3 76.2h11M132.3 74h11M132.3 69.6h11M132.3 63h11M132.3 65.2h11M132.3 67.4h11M77.3 98.9h11M132.3 98.9h11M132.3 96.7h11"/>
<path d="M132.3 89.4h11M132.3 87.2h11M132.3 80.6h11M132.3 82.8h11M77.3 114.3h11M77.3 109.9h11M132.3 103.3h11M132.3 116.5h11M132.3 114.3h11M132.3 118.7h11M132.3 105.5h11M132.3 107.7h11"/>
<path d="M132.3 101.1h11M132.3 125.2h11"/>
</g>
<g fill="none" stroke="#f00" stroke-width=".16">
<path d="M87.6 82.8l1.5 1.5M87.6 87.2l1.5 1.5M87.6 89.4l1.5 1.5M87.6 91.6l1.5 1.4M87.6 93.8l1.5 1.4M87.6 96l1.5 1.4M89.1 82.8l-1.5 1.5M89.1 87.2l-1.5 1.5M89.1 89.4l-1.5 1.5M89.1 91.6l-1.5 1.4M89.1 93.8l-1.5 1.4M89.1 96l-1.5 1.4"/>
<path d="M131.5 93.8l1.5 1.4M131.5 84.2l1.5 1.5M133 93.8l-1.5 1.4M133 84.2l-1.5 1.5M87.6 100.3l1.5 1.5M87.6 102.5l1.5 1.5M87.6 104.7l1.5 1.5M87.6 115.7l1.5 1.5M89.1 100.3l-1.5 1.5M89.1 102.5l-1.5 1.5M89.1 104.7l-1.5 1.5M89.1 115.7l-1.5 1.5"/>
<path d="M131.5 122.3l1.5 1.5M131.5 120.1l1.5 1.5M133 122.3l-1.5 1.5M133 120.1l-1.5 1.5"/>
</g>
<g font-size="3.8" fill="#000080">
<text x="26" y="38.1">STM32F446RET6 MCU</text>
<text x="179.9" y="38.1">Decoupling Capacitors</text>
<text x="238.6" y="38.1">Global Ports</text>
<text x="179.9" y="125.9">ST-LINK V2 Connector</text>
</g>
<g font-size="2.1" fill="#030d42">
<text x="243.7" y="191.3">Document: MCU.SchDoc</text>
<text x="243.7" y="187.6">Project: RWHardware.PrjPcb</text>
<text x="243.7" y="194.2">Size: A3</text>
<text x="243.7" y="197.1">Designed by: Recep Sağlam</text>
<text x="255.4" y="194.2">Sheet 1 of4</text>
<text x="269.4" y="194.2">Revision: B</text>
<text x="273" y="197.1">Date: 5.05.2025</text>
<text x="243.7" y="200.1">Checked by: *</text>
<text x="244.4" y="203">aeronistaerospace.com/</text>
<text x="267.9" y="203">License: MIT License</text>
<text x="278.1" y="199.3">10:40:43</text>
</g>
<g font-size="1.7">
<text x="21.4" y="4">1</text>
<text x="57.3" y="4">2</text>
<text x="93.5" y="4">3</text>
<text x="129.5" y="4">4</text>
<text x="165.6" y="4">5</text>
<text x="201.6" y="4">6</text>
<text x="237.7" y="4">7</text>
<text x="273.8" y="4">8</text>
<text x="5.3" y="28">A</text>
<text x="290.1" y="28">A</text>
<text x="64.9" y="52.4">1</text>
<text x="74.4" y="52.4">4</text>
<text x="106.3" y="52.7" transform="rotate(-90 106.3 52.7)">13</text>
<text x="108.5" y="52.7" transform="rotate(-90 108.5 52.7)">19</text>
<text x="110.7" y="52.7" transform="rotate(-90 110.7 52.7)">32</text>
<text x="112.9" y="52.7" transform="rotate(-90 112.9 52.7)">48</text>
<text x="115.1" y="52.7" transform="rotate(-90 115.1 52.7)">64</text>
<text x="117.3" y="52.7" transform="rotate(-90 117.3 52.7)">1</text>
<text x="64.8" y="55.4">2</text>
<text x="74.4" y="55.4">3</text>
<text x="89" y="55.4">7</text>
<text x="92.5" y="56.3">NRST</text>
<text x="109.4" y="59.1" transform="rotate(-90 109.4 59.1)">VDD</text>
<text x="111.6" y="59.1" transform="rotate(-90 111.6 59.1)">VDD</text>
<text x="113.8" y="59.1" transform="rotate(-90 113.8 59.1)">VDD</text>
<text x="116" y="59.1" transform="rotate(-90 116 59.1)">VDD</text>
<text x="124.3" y="59.2">PA14</text>
<text x="124.3" y="57">PA15</text>
<text x="130.8" y="58.3">49</text>
<text x="130.8" y="56.1">50</text>
<text x="88.1" y="61.2">60</text>
<text x="92.5" y="62.1">BOOT0</text>
<text x="118.2" y="60.1" transform="rotate(-90 118.2 60.1)">VBAT</text>
<text x="124.3" y="63.6">PA12</text>
<text x="124.4" y="61.4">PA13</text>
<text x="124.4" y="65.8">PA11</text>
<text x="130.8" y="64.9">44</text>
<text x="130.8" y="62.7">45</text>
<text x="130.8" y="60.5">46</text>
<text x="88.1" y="67.1">30</text>
<text x="92.5" y="68">VCAP_1</text>
<text x="107.2" y="66.1" transform="rotate(-90 107.2 66.1)">VDDA/VREF+</text>
<text x="124.3" y="68">PA10</text>
<text x="125.1" y="70.2">PA9</text>
<text x="130.8" y="71.5">41 I2C3_SCL</text>
<text x="130.8" y="69.3">42</text>
<text x="130.8" y="67.1">43</text>
<text x="89" y="75.9">6</text>
<text x="89" y="72.9">5</text>
<text x="92.5" y="73.9">PH0-OSC_IN</text>
<text x="92.5" y="76.8">PH1-OSC_OUT</text>
<text x="125.1" y="76.8">PA6</text>
<text x="125.1" y="74.6">PA7</text>
<text x="125.2" y="72.4">PA8</text>
<text x="130.8" y="75.9">22</text>
<text x="130.8" y="73.7">23</text>
<text x="5.4" y="79.6">B</text>
<text x="88.1" y="83.2">54</text>
<text x="125.1" y="81.2">PA4</text>
<text x="125.2" y="79">PA5</text>
<text x="125.2" y="83.4">PA3</text>
<text x="130.8" y="82.4">17</text>
<text x="130.8" y="80.2">20</text>
<text x="130.8" y="78">21</text>
<text x="290.2" y="79.6">B</text>
<text x="89" y="89.7">9</text>
<text x="89" y="87.5">8</text>
<text x="92.5" y="88.5">PC0</text>
<text x="92.5" y="84.1">PD2</text>
<text x="125.1" y="90">PA0</text>
<text x="125.1" y="85.6">PA2</text>
<text x="125.3" y="87.8">PA1</text>
<text x="130.8" y="89">14</text>
<text x="130.8" y="86.8">15</text>
<text x="130.8" y="84.6">16</text>
<text x="88.1" y="91.9">10</text>
<text x="88.3" y="94.1">11</text>
<text x="92.5" y="90.7">PC1</text>
<text x="92.5" y="92.9">PC2</text>
<text x="92.5" y="95.1">PC3</text>
<text x="124.4" y="95.1">PB15</text>
<text x="130.8" y="94.1">36</text>
<text x="88.1" y="96.3">24</text>
<text x="88.1" y="100.7">37</text>
<text x="88.2" y="98.5">25</text>
<text x="92.5" y="97.3">PC4</text>
<text x="92.5" y="99.5">PC5</text>
<text x="92.5" y="101.7">PC6</text>
<text x="124.4" y="101.7">PB12</text>
<text x="124.4" y="97.3">PB14</text>
<text x="124.5" y="99.5">PB13</text>
<text x="130.8" y="100.7">33</text>
<text x="130.8" y="98.5">34</text>
<text x="130.8" y="96.3">35</text>
<text x="88.1" y="105.1">39</text>
<text x="88.1" y="107.3">40</text>
<text x="88.2" y="102.9">38</text>
<text x="92.5" y="103.9">PC7</text>
<text x="92.5" y="106">PC8</text>
<text x="124.4" y="103.9">PB10</text>
<text x="125.2" y="106">PB9</text>
<text x="130.8" y="102.9">29 USART3_TX</text>
<text x="130.8" y="107.3">61 EXTI8</text>
<text x="130.8" y="105.1">62 EXTI9</text>
<text x="88.1" y="111.7">52</text>
<text x="88.3" y="109.5">51</text>
<text x="92.5" y="108.2">PC9</text>
<text x="92.5" y="110.4">PC10</text>
<text x="92.5" y="112.6">PC11</text>
<text x="125.2" y="112.6">PB6</text>
<text x="125.2" y="110.4">PB7</text>
<text x="125.3" y="108.2">PB8</text>
<text x="130.8" y="113.9">57 EXTI5</text>
<text x="130.8" y="111.7">58 I2C1_SCL</text>
<text x="130.8" y="109.5">59 I2C1_SDA</text>
<text x="89" y="116.1">2</text>
<text x="89.1" y="119.8">3</text>
<text x="92.5" y="117">PC13</text>
<text x="92.5" y="114.8">PC12</text>
<text x="125.2" y="117">PB4</text>
<text x="125.3" y="114.8">PB5</text>
<text x="125.3" y="119.2">PB3</text>
<text x="130.8" y="118.3">55 SPI3_SCK</text>
<text x="130.8" y="116.1">56 SPI3_MISO</text>
<text x="89" y="122.7">4</text>
<text x="92.5" y="120.7">PC14-OSC32_IN</text>
<text x="92.5" y="123.6">PC15-OSC32_OUT</text>
<text x="125.2" y="125.8">PB0</text>
<text x="125.2" y="121.4">PB2</text>
<text x="125.3" y="123.6">PB1</text>
<text x="130.8" y="124.9">26</text>
<text x="130.8" y="122.7">27</text>
<text x="130.8" y="120.5">28</text>
<text x="5.3" y="131.1">C</text>
<text x="108.5" y="130.4" transform="rotate(-90 108.5 130.4)">31</text>
<text x="109.4" y="126.1" transform="rotate(-90 109.4 126.1)">VSS</text>
<text x="110.7" y="130.5" transform="rotate(-90 110.7 130.5)">47</text>
<text x="111.6" y="126.1" transform="rotate(-90 111.6 126.1)">VSS</text>
<text x="112.9" y="130.5" transform="rotate(-90 112.9 130.5)">18</text>
<text x="113.8" y="126.1" transform="rotate(-90 113.8 126.1)">VSS</text>
<text x="115.1" y="130.5" transform="rotate(-90 115.1 130.5)">63</text>
<text x="116" y="126.1" transform="rotate(-90 116 126.1)">VSS</text>
<text x="117.3" y="130.5" transform="rotate(-90 117.3 130.5)">12</text>
<text x="118.2" y="126.1" transform="rotate(-90 118.2 126.1)">VSSA/VREF-</text>
<text x="290.2" y="131.1">C</text>
<text x="221.6" y="142.7">4</text>
<text x="221.6" y="149.2">1</text>
<text x="221.6" y="147.1">2</text>
<text x="221.6" y="144.9">3</text>
<text x="5.3" y="182.7">D</text>
<text x="290.2" y="182.7">D</text>
<text x="21.4" y="206.7">1</text>
<text x="57.3" y="206.7">2</text>
<text x="93.5" y="206.7">3</text>
<text x="129.5" y="206.7">4</text>
<text x="165.6" y="206.7">5</text>
<text x="201.6" y="206.7">6</text>
<text x="237.7" y="206.7">7</text>
<text x="273.8" y="206.7">8</text>
</g>
<g font-size="1.7" fill="#000080">
<text x="68.3" y="44.9">C104</text>
<text x="68.3" y="50.1">100n</text>
<text x="132.7" y="51.7">U100</text>
<text x="132.7" y="53.6">STM32F446RET6</text>
<text x="195.9" y="52.2">FB100</text>
<text x="67.1" y="58.3">S100</text>
<text x="192.4" y="56.1">600 Ω @ 100 MHz</text>
<text x="67.8" y="61.2">R102</text>
<text x="75.9" y="61.2">10k</text>
<text x="210.9" y="61.4">C110</text>
<text x="210.9" y="63.3">1u</text>
<text x="218.2" y="61.4">C112</text>
<text x="218.2" y="63.3">100n</text>
<text x="68.5" y="67.1">C105</text>
<text x="75.9" y="67.1">4u7</text>
<text x="45.6" y="77.9">X100</text>
<text x="64.1" y="75.9">R100</text>
<text x="72.2" y="75.9">0R</text>
<text x="42.3" y="87">C100</text>
<text x="42.3" y="88.9">27p</text>
<text x="57" y="87">C102</text>
<text x="57" y="88.9">27p</text>
<text x="188.9" y="90.7">C106</text>
<text x="188.9" y="92.6">2u2</text>
<text x="196.2" y="90.7">C108</text>
<text x="196.2" y="92.6">100n</text>
<text x="203.6" y="90.7">C109</text>
<text x="203.6" y="92.6">100n</text>
<text x="210.9" y="90.7">C111</text>
<text x="210.9" y="92.6">100n</text>
<text x="218.2" y="90.7">C113</text>
<text x="218.2" y="92.6">100n</text>
<text x="45.6" y="125.4">X101</text>
<text x="64.1" y="122.7">R101</text>
<text x="72.2" y="122.7">0R</text>
<text x="42.3" y="134.6">C101</text>
<text x="42.3" y="136.5">4p3</text>
<text x="57" y="134.6">C103</text>
<text x="57" y="136.5">4p3</text>
<text x="86.7" y="140.1">D100</text>
<text x="105" y="140.8">R103</text>
<text x="220.3" y="140.3">J100</text>
<text x="105" y="144.5">270R</text>
<text x="196.2" y="149.2">C107</text>
<text x="203.2" y="145.2">D101</text>
<text x="196.2" y="151.1">100n</text>
</g>
<g font-size="1.7" fill="#800000">
<text x="102.2" y="46.6">AVDD</text>
<text x="107.5" y="44.7">3V3</text>
<text x="114.9" y="44.7">VBCKP</text>
<text x="243.1" y="43.2">VBCKP</text>
<text x="255.1" y="47.5">VBCKP</text>
<text x="185.9" y="49.8">3V3</text>
<text x="218.4" y="53.9">AVDD</text>
<text x="243" y="50.6">VLOAD</text>
<text x="82.6" y="55.4">NRST</text>
<text x="133.8" y="56.1">SPI3_SS</text>
<text x="137.4" y="58.3">SWCLK</text>
<text x="146.4" y="57">SS</text>
<text x="244.5" y="57.9">3V3</text>
<text x="255.1" y="54.8">VLOAD</text>
<text x="81.5" y="61.2">BOOT0</text>
<text x="137.8" y="60.5">SWDIO</text>
<text x="145.1" y="65.8">EXT_MD_SIG2</text>
<text x="145.1" y="63.6">Buzzer</text>
<text x="255.5" y="62.1">3V3</text>
<text x="81.7" y="67.1">VCAP1</text>
<text x="145.1" y="68">EXT_MD_SIG1</text>
<text x="145.1" y="70.2">EXT_MD_SIG3</text>
<text x="247.8" y="69.5">GND</text>
<text x="55.3" y="75.9">H_R_EXT</text>
<text x="79.4" y="75.9">HSE_OUT</text>
<text x="81.1" y="72.9">HSE_IN</text>
<text x="145.1" y="72.4">MAG_SCL</text>
<text x="145.4" y="74.6">MD_ENA</text>
<text x="146.2" y="76.8">MD_CS</text>
<text x="145.2" y="83.4">V_SENSE</text>
<text x="145.6" y="79">MD_ENB</text>
<text x="146.8" y="81.2">MD_INB</text>
<text x="185.9" y="79.9">3V3</text>
<text x="145.2" y="90">TRIGGER_A</text>
<text x="145.3" y="87.8">TRIGGER_B</text>
<text x="67.7" y="99.5">FT232_TX</text>
<text x="77.3" y="98.5">USART3_RX</text>
<text x="135.4" y="100.7">MCU_LED</text>
<text x="145.1" y="99.5">SENSOR_EN</text>
<text x="145.1" y="97.3">MD_INA</text>
<text x="79.3" y="107.3">I2C3_SDA</text>
<text x="145.1" y="103.9">FT232_RX</text>
<text x="146" y="106">INT_ACC</text>
<text x="67.3" y="110.4">INT_MAG</text>
<text x="67.5" y="108.2">MAG_SDA</text>
<text x="67.7" y="112.6">INT1_XL</text>
<text x="78.8" y="113.9">SPI3_MOSI 53</text>
<text x="81.5" y="111.7">EXTI11</text>
<text x="81.7" y="109.5">EXTI10</text>
<text x="145.1" y="110.4">IMU_SDA</text>
<text x="145.1" y="112.6">IMU_SCL</text>
<text x="145.4" y="108.2">INT_GYRO</text>
<text x="71.2" y="114.8">MOSI</text>
<text x="81.3" y="119.8">LSE_IN</text>
<text x="145.1" y="117">MISO</text>
<text x="145.7" y="119.2">SCK</text>
<text x="146.2" y="114.8">INT2_XL</text>
<text x="55.3" y="122.7">L_R_EXT</text>
<text x="79.6" y="122.7">LSE_OUT</text>
<text x="145.6" y="125.8">MD_PWM</text>
<text x="70" y="141.7">MCU_LED</text>
<text x="91.8" y="141.7">MCU_LED-K</text>
<text x="191.7" y="138.4">VLOAD</text>
<text x="209.3" y="143.9">SWCLK</text>
<text x="209.3" y="148.3">SWDIO</text>
</g>
<g font-size="1.6" fill="#000080">
<text x="59.7" y="42.9">NRST pin has internal pull-up.</text>
<text x="29.7" y="60.5">Ceramic capacitor (Low ESR, ESR&lt;1ohm)</text>
</g>
</svg>
